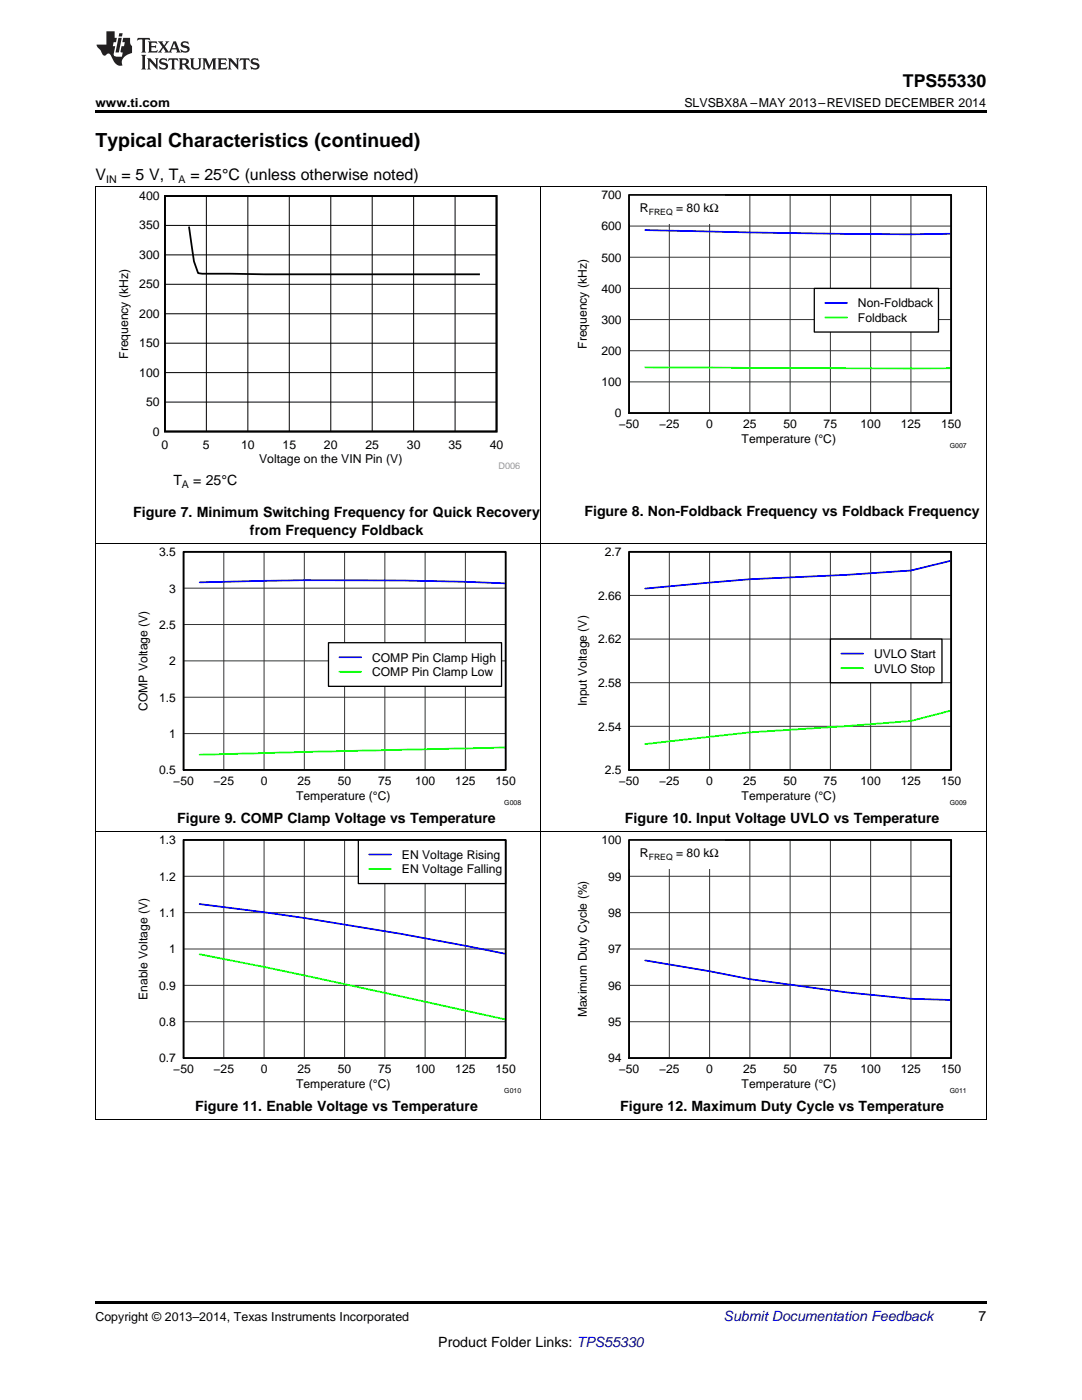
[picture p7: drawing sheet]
<svg xmlns="http://www.w3.org/2000/svg" width="216mm" height="279mm" viewBox="0 0 216 279" stroke-linecap="round" stroke-linejoin="round" font-family="sans-serif">
<path d="M19 223.4l.2 .1zM196.7 223.4l.1 .1zM19 259.7h177.8v.5h-177.8z" fill="#000"/>
<path d="M19.1 165.9v57.6M107.9 165.9v57.6M196.8 165.9v57.6M19 223.4h177.8" fill="none" stroke="#000" stroke-width=".2"/>
<path d="M36.6 167.6h64.3v43.6h-64.3z" fill="none" stroke="#000" stroke-width=".26"/>
<g fill="none" stroke="#333" stroke-width=".2">
<path d="M36.6 167.6h64.3v43.6h-64.3zM36.6 174.9h64.3M44.7 167.6v43.6M52.7 167.6v43.6M60.7 167.6v43.6M68.8 167.6v43.6M76.8 167.6v43.6M84.8 167.6v43.6M92.9 167.6v43.6M36.6 196.7h64.3M36.6 189.4h64.3M36.6 182.1h64.3"/>
<path d="M36.6 203.9h64.3"/>
</g>
<path d="M39.8 180.4a701.9 701.9 0 0 1 61.1 10" fill="none" stroke="#00f" stroke-width=".35"/>
<path d="M39.8 190.4a1886.6 1886.6 0 0 1 61.1 13.1" fill="none" stroke="#0f0" stroke-width=".35"/>
<path d="M71.5 167.6h29.4v8.7h-29.4z" fill="#fff"/>
<path d="M71.5 167.6h29.4v8.7h-29.4zM125.5 167.6h64.3v43.6h-64.3z" fill="none" stroke="#000" stroke-width=".26"/>
<path d="M73.7 170.5h4.3M128.7 191.7l12.9 2.1 8 1.6 19.3 2.6 12.9 1.3 8 .3" fill="none" stroke="#00f" stroke-width=".35"/>
<path d="M73.7 173.4h4.3" fill="none" stroke="#0f0" stroke-width=".35"/>
<path d="M36.6 167.6h64.3v43.6h-64.3z" fill="none" stroke="#000" stroke-width=".35"/>
<g fill="none" stroke="#333" stroke-width=".2">
<path d="M125.5 167.6h64.3v43.6h-64.3zM125.5 174.9h64.3M133.6 167.6v43.6M141.6 167.6v43.6M149.6 167.6v43.6M157.7 167.6v43.6M165.7 167.6v43.6M173.7 167.6v43.6M181.8 167.6v43.6M125.5 196.7h64.3M125.5 189.4h64.3M125.5 182.1h64.3"/>
<path d="M125.5 203.9h64.3"/>
</g>
<path d="M125.5 167.6h19v5.8h-19z" fill="#fff"/>
<path d="M125.5 167.6h64.3v43.6h-64.3z" fill="none" stroke="#000" stroke-width=".35"/>
<path d="M19.1 108.5v57.5M107.9 108.5v57.5M196.8 108.5v57.5M19 165.9h177.8" fill="none" stroke="#000" stroke-width=".2"/>
<path d="M36.6 110.1h64.3v43.6h-64.3z" fill="none" stroke="#000" stroke-width=".26"/>
<g fill="none" stroke="#333" stroke-width=".2">
<path d="M36.6 110.1h64.3v43.6h-64.3zM36.6 117.4h64.3M44.7 110.1v43.6M52.7 110.1v43.6M60.7 110.1v43.6M68.8 110.1v43.6M76.8 110.1v43.6M84.8 110.1v43.6M92.9 110.1v43.6M36.6 139.1h64.3M36.6 131.9h64.3M36.6 124.6h64.3"/>
<path d="M36.6 146.4h64.3"/>
</g>
<path d="M39.8 116.2a830.7 830.7 0 0 1 61.1 .2" fill="none" stroke="#00f" stroke-width=".35"/>
<path d="M100.9 149.2l-61.1 1.4" fill="none" stroke="#0f0" stroke-width=".35"/>
<path d="M65.5 128.3h34.6v8.7h-34.6z" fill="#fff"/>
<path d="M125.5 110.1h64.3v43.6h-64.3zM65.5 128.3h34.6v8.7h-34.6z" fill="none" stroke="#000" stroke-width=".26"/>
<path d="M189.8 111.9l-8 2-12.9 .8-19.3 .9-20.9 1.9M67.7 131.2h4.4" fill="none" stroke="#00f" stroke-width=".35"/>
<path d="M67.7 134.1h4.4M189.8 141.8l-8 2.1-12.9 1-19.3 1.3-20.9 2.3" fill="none" stroke="#0f0" stroke-width=".35"/>
<path d="M36.6 110.1h64.3v43.6h-64.3z" fill="none" stroke="#000" stroke-width=".35"/>
<path d="M125.5 110.1h64.3v43.6h-64.3zM125.5 118.8h64.3M133.6 110.1v43.6M141.6 110.1v43.6M149.6 110.1v43.6M157.7 110.1v43.6M165.7 110.1v43.6M173.7 110.1v43.6M181.8 110.1v43.6M125.5 136.2h64.3M125.5 127.5h64.3M125.5 145h64.3" fill="none" stroke="#333" stroke-width=".2"/>
<path d="M165.7 127.5h22.3v8.7h-22.3z" fill="#fff"/>
<path d="M165.7 127.5h22.3v8.7h-22.3z" fill="none" stroke="#000" stroke-width=".26"/>
<path d="M167.9 130.4h4.3" fill="none" stroke="#00f" stroke-width=".35"/>
<path d="M167.9 133.3h4.3" fill="none" stroke="#0f0" stroke-width=".35"/>
<path d="M125.5 110.1h64.3v43.6h-64.3z" fill="none" stroke="#000" stroke-width=".35"/>
<path d="M19.1 37.2v71.3M107.9 37.2v71.3M196.8 37.2v71.3M19 108.4h177.8" fill="none" stroke="#000" stroke-width=".2"/>
<path d="M23.2 38.2h80.6v55.4h-80.6z" fill-rule="evenodd" fill="#fff"/>
<path d="M32.9 39.1h66.2v47h-66.2zM37.7 45.2l1 7 .8 2.3 .9 .1 12.4 .1h43" fill="none" stroke="#000" stroke-width=".35"/>
<g fill="none" stroke="#000" stroke-width=".2">
<path d="M41.2 39.1v47M49.5 39.1v47M57.7 39.1v47M66 39.1v47M74.3 39.1v47M82.5 39.1v47M90.8 39.1v47M32.9 56.7h66.2M32.9 50.9h66.2M32.9 45h66.2M32.9 74.4h66.2M32.9 68.5h66.2"/>
<path d="M32.9 62.6h66.2M32.9 80.2h66.2"/>
</g>
<path d="M125.5 38.9h64.3v43.5h-64.3z" fill="none" stroke="#000" stroke-width=".26"/>
<g fill="none" stroke="#333" stroke-width=".2">
<path d="M125.5 38.9h64.3v43.5h-64.3zM133.6 38.9v43.5M141.6 38.9v43.5M149.6 38.9v43.5M157.7 38.9v43.5M165.7 38.9v43.5M173.7 38.9v43.5M181.8 38.9v43.5M125.5 57.6h64.3M125.5 51.3h64.3M125.5 45.1h64.3M125.5 76.2h64.3"/>
<path d="M125.5 70h64.3M125.5 63.8h64.3"/>
</g>
<path d="M128.7 45.9l12.9 .3a1261 1261 0 0 0 48.2 .4" fill="none" stroke="#00f" stroke-width=".35"/>
<path d="M128.7 73.3l61.1 .2" fill="none" stroke="#0f0" stroke-width=".35"/>
<path d="M162.5 57.6h24.8v8.7h-24.8z" fill="#fff"/>
<path d="M162.5 57.6h24.8v8.7h-24.8z" fill="none" stroke="#000" stroke-width=".26"/>
<path d="M164.7 60.5h4.3" fill="none" stroke="#00f" stroke-width=".35"/>
<path d="M164.7 63.4h4.3" fill="none" stroke="#0f0" stroke-width=".35"/>
<path d="M125.5 38.9h19v5.8h-19z" fill="#fff"/>
<path d="M125.5 38.9h64.3v43.5h-64.3z" fill="none" stroke="#000" stroke-width=".35"/>
<path d="M19 37.2h177.8" fill="none" stroke="#000" stroke-width=".2"/>
<path d="M19 22h177.8v.5h-177.8z" fill="#000"/>
<g fill="#231f20">
<path d="M27.5 7.6l-.1 .5 .4-.2h.6v.1v2.1l-.2 .4h1l-.3-.4v-2.1l.1-.1h.5l.5 .2-.2-.5zM29.5 8.3l.2 .3v1.5l-.2 .4h1.8l.2-.6a1.04 1.04 0 0 1-1.3 .2v-.7h.6l.3 .2v-.6l-.3 .2h-.6v-.6l.8-.1 .4 .3-.2-.5zM31.5 8.3l.9 1.1-.9 1.1h.8l-.2-.2 .5-.7 .4 .7-.2 .2h1.5l-.1-.2 .1-.4h.9l.1 .4-.2 .2h1l-.3-.3-.7-1.9h-.5l-.9 2-.8-1 .9-1h-.8l.1 .3-.3 .5-.4-.6 .2-.2zM34.7 8.6l.4 1h-.7zM36.3 8.4a.63 .63 0 0 0-.2 .7 .63 .63 0 0 0 .6 .4l.6 .2 .1 .2a.75 .75 0 0 1-.7 .4 .75 .75 0 0 1-.6-.5l.1 .7 .1-.1a1.11 1.11 0 0 0 1.5-.6 1.13 1.13 0 0 0-1.2-.8l-.1-.4a1.04 1.04 0 0 1 1.2 .2l-.2-.5-.1 .1-.5-.2zM28.2 10.9l.2 .4v2.2l-.2 .4h1l-.3-.4v-2.2l.3-.4zM29.3 11.6l.3 .4v1.5l-.3 .4h.8l-.2-.4v-1.3l1.5 1.7v-1.9l.2-.4h-.7l.2 .4v.9l-1.1-1.3zM32 11.8a.62 .62 0 0 0-.2 .7 .62 .62 0 0 0 .6 .4l.6 .1 .1 .3a.76 .76 0 0 1-.7 .3 .76 .76 0 0 1-.6-.4l.1 .7 .1-.1a1.11 1.11 0 0 0 1.5-.6 1.13 1.13 0 0 0-1.2-.8l-.1-.4a1.04 1.04 0 0 1 1.2 .2l-.2-.6-.1 .1-.5-.1zM33.7 11.6l-.2 .6a.61 .61 0 0 1 .8-.3v1.6l-.2 .4h.9l-.2-.4v-1.6a.63 .63 0 0 1 .8 .3l-.2-.6zM35.6 11.6l.3 .4v1.5l-.3 .4h1l-.2-.2v-.8l.5 .2a.76 .76 0 0 0 1.2 .7l-1-1a.58 .58 0 0 0 .6-.5 .58 .58 0 0 0-.5-.6zM36.4 11.9h.1a.45 .45 0 0 1 .5 .1 .45 .45 0 0 1 .1 .5l-.7 .2zM37.9 11.6l.2 .2a2.17 2.17 0 0 0 .3 1.9 .99 .99 0 0 0 1.6-.6v-1.1l.2-.4h-.7l.2 .2a1.92 1.92 0 0 1-.2 1.8 .6 .6 0 0 1-.9-.5v-1.1l.2-.4zM40.4 11.6l.2 .4v1.5l-.2 .4h.7l-.2-.4v-1.4l.8 1.8 .8-1.8v1.4l-.2 .4h.9l-.2-.4v-1.5l.2-.4h-.8l-.6 1.5-.6-1.5zM43.4 11.6l.2 .4v1.5l-.2 .4h1.8l.2-.6a1.04 1.04 0 0 1-1.3 .1v-.6h.5l.4 .2v-.6l-.4 .2h-.5v-.7h.8l.3 .3-.1-.6zM45.5 11.6l.2 .4v1.5l-.2 .4h.7l-.2-.4v-1.3l1.5 1.7v-1.9l.2-.4h-.7l.2 .4v.9l-1.1-1.3zM47.9 11.6l-.1 .6a.61 .61 0 0 1 .8-.3v1.6l-.3 .4h1l-.3-.4 .1-1.6a.63 .63 0 0 1 .7 .3l-.1-.6zM50.2 11.8a.62 .62 0 0 0-.2 .7 .62 .62 0 0 0 .6 .4l.6 .1 .2 .3a.76 .76 0 0 1-.8 .3 .76 .76 0 0 1-.6-.4l.1 .7 .2-.1a1.11 1.11 0 0 0 1.5-.6 1.13 1.13 0 0 0-1.3-.8l-.1-.4a1.04 1.04 0 0 1 1.2 .2l-.1-.6-.2 .1-.5-.1z"/>
<path d="M21.2 6.3v2.6h-1.9l.1 .4 .7 .9a.91 .91 0 0 0 1 .8 .56 .56 0 0 1 .5-.3 .56 .56 0 0 1 .5 .3l.4 .8a1.53 1.53 0 0 0 1.9 1.2 1.54 1.54 0 0 1 1-2.1l.9-.3v-1.4a1.52 1.52 0 0 1-.3-1.6h-1.4l-.2 .8h.5l-.2 .8h-.4l-.2 1v.2l.4 .1-.2 .8a1.93 1.93 0 0 1-1.6-.3l.3-1.8h-.5l.2-.8h.4l.2-.8h-.4v-1.3zM23.6 7.6l-.6 2.9h.7l.6-2.9zM23.8 6.6l-.1 .7h.6l.2-.7z"/>
</g>
<text font-size="3.9" x="19" y="29.3">Typical Characteristics (continued)</text>
<text font-size="3.5" x="180.2" y="17.3">TPS55330</text>
<g font-size="3.2">
<text x="19" y="36">V</text>
<text x="24.2" y="36">= 5 V, T</text>
<text x="38" y="36">= 25°C (unless otherwise noted)</text>
</g>
<g font-size="2.8">
<text x="34.6" y="96.8">T</text>
<text x="38.6" y="96.8">= 25°C</text>
<text x="26.6" y="103.2">Figure 7. Minimum Switching Frequency for Quick Recovery</text>
<text x="49.9" y="106.7">from Frequency Foldback</text>
<text x="116.6" y="103">Figure 8. Non-Foldback Frequency vs Foldback Frequency</text>
<text x="35.4" y="164.2">Figure 9. COMP Clamp Voltage vs Temperature</text>
<text x="124.7" y="164.2">Figure 10. Input Voltage UVLO vs Temperature</text>
<text x="38.9" y="221.7">Figure 11. Enable Voltage vs Temperature</text>
<text x="123.8" y="221.7">Figure 12. Maximum Duty Cycle vs Temperature</text>
<text x="195.3" y="263.6">7</text>
<text x="87.5" y="268.9">Product Folder Links: TPS55330</text>
</g>
<text font-size="2.8" fill="#0000c8" x="144.4" y="263.6">Submit Documentation Feedback</text>
<g font-size="2.5">
<text x="19" y="21.4">www.ti.com</text>
<text x="136.6" y="21.4">SLVSBX8A –MAY 2013–REVISED DECEMBER 2014</text>
<text x="19" y="263.6">Copyright © 2013–2014, Texas Instruments Incorporated</text>
</g>
<g font-size="2.4">
<text x="27.8" y="39.9">400</text>
<text x="120" y="39.8">700</text>
<text x="27.8" y="45.8">350</text>
<text x="120" y="46">600</text>
<text x="127.7" y="42.4">R</text>
<text x="134.9" y="42.4">= 80 kΩ</text>
<text x="27.8" y="51.7">300</text>
<text x="120" y="52.2">500</text>
<text x="27.8" y="57.5">250</text>
<text x="120" y="58.4">400</text>
<text x="27.8" y="63.4">200</text>
<text x="120" y="64.6">300</text>
<text x="171.2" y="61.3">Non-Foldback</text>
<text x="171.2" y="64.2">Foldback</text>
<text x="25.6" y="71.6" transform="rotate(-90 25.6 71.6)">Frequency (kHz)</text>
<text x="27.8" y="69.3">150</text>
<text x="117.1" y="69.6" transform="rotate(-90 117.1 69.6)">Frequency (kHz)</text>
<text x="120" y="70.9">200</text>
<text x="27.8" y="75.2">100</text>
<text x="120" y="77.1">100</text>
<text x="29.1" y="81">50</text>
<text x="122.7" y="83.3">0</text>
<text x="30.5" y="86.9">0</text>
<text x="32.2" y="89.7">0</text>
<text x="40.5" y="89.7">5</text>
<text x="48.1" y="89.7">10</text>
<text x="56.4" y="89.7">15</text>
<text x="64.7" y="89.7">20</text>
<text x="72.9" y="89.7">25</text>
<text x="81.2" y="89.7">30</text>
<text x="89.5" y="89.7">35</text>
<text x="97.7" y="89.7">40</text>
<text x="123.5" y="85.4">−50</text>
<text x="131.5" y="85.4">−25</text>
<text x="140.9" y="85.4">0</text>
<text x="148" y="88.4">Temperature (°C)</text>
<text x="148.3" y="85.4">25</text>
<text x="156.3" y="85.4">50</text>
<text x="164.4" y="85.4">75</text>
<text x="171.7" y="85.4">100</text>
<text x="179.7" y="85.4">125</text>
<text x="187.8" y="85.4">150</text>
<text x="51.7" y="92.5">Voltage on the VIN Pin (V)</text>
<text x="31.8" y="111">3.5</text>
<text x="120.7" y="111">2.7</text>
<text x="33.8" y="118.3">3</text>
<text x="119.3" y="119.7">2.66</text>
<text x="31.8" y="125.5">2.5</text>
<text x="119.3" y="128.4">2.62</text>
<text x="174.4" y="131.3">UVLO Start</text>
<text x="33.8" y="132.8">2</text>
<text x="74.3" y="132">COMP Pin Clamp High</text>
<text x="74.3" y="134.9">COMP Pin Clamp Low</text>
<text x="119.3" y="137.1">2.58</text>
<text x="174.4" y="134.2">UVLO Stop</text>
<text x="29.4" y="141.9" transform="rotate(-90 29.4 141.9)">COMP Voltage (V)</text>
<text x="31.8" y="140">1.5</text>
<text x="117.1" y="141" transform="rotate(-90 117.1 141)">Input Voltage (V)</text>
<text x="33.8" y="147.3">1</text>
<text x="119.3" y="145.8">2.54</text>
<text x="31.8" y="154.5">0.5</text>
<text x="120.7" y="154.5">2.5</text>
<text x="34.6" y="156.6">−50</text>
<text x="42.6" y="156.6">−25</text>
<text x="52" y="156.6">0</text>
<text x="59.1" y="159.6">Temperature (°C)</text>
<text x="59.4" y="156.6">25</text>
<text x="67.4" y="156.6">50</text>
<text x="75.5" y="156.6">75</text>
<text x="82.8" y="156.6">100</text>
<text x="90.8" y="156.6">125</text>
<text x="98.9" y="156.6">150</text>
<text x="123.5" y="156.6">−50</text>
<text x="131.5" y="156.6">−25</text>
<text x="140.9" y="156.6">0</text>
<text x="148" y="159.6">Temperature (°C)</text>
<text x="148.3" y="156.6">25</text>
<text x="156.3" y="156.6">50</text>
<text x="164.4" y="156.6">75</text>
<text x="171.7" y="156.6">100</text>
<text x="179.7" y="156.6">125</text>
<text x="187.8" y="156.6">150</text>
<text x="31.8" y="168.5">1.3</text>
<text x="80.2" y="171.4">EN Voltage Rising</text>
<text x="120" y="168.5">100</text>
<text x="127.7" y="171.1">R</text>
<text x="134.9" y="171.1">= 80 kΩ</text>
<text x="31.8" y="175.8">1.2</text>
<text x="80.2" y="174.3">EN Voltage Falling</text>
<text x="121.3" y="175.8">99</text>
<text x="31.8" y="183">1.1</text>
<text x="121.3" y="183">98</text>
<text x="33.8" y="190.3">1</text>
<text x="121.3" y="190.3">97</text>
<text x="31.8" y="197.5">0.9</text>
<text x="121.3" y="197.5">96</text>
<text x="29.4" y="199.5" transform="rotate(-90 29.4 199.5)">Enable Voltage (V)</text>
<text x="117.1" y="203" transform="rotate(-90 117.1 203)">Maximum Duty Cycle (%)</text>
<text x="31.8" y="204.8">0.8</text>
<text x="121.3" y="204.8">95</text>
<text x="31.8" y="212">0.7</text>
<text x="34.6" y="214.1">−50</text>
<text x="42.6" y="214.1">−25</text>
<text x="52" y="214.1">0</text>
<text x="59.4" y="214.1">25</text>
<text x="67.4" y="214.1">50</text>
<text x="75.5" y="214.1">75</text>
<text x="82.8" y="214.1">100</text>
<text x="90.8" y="214.1">125</text>
<text x="98.9" y="214.1">150</text>
<text x="121.3" y="212">94</text>
<text x="123.5" y="214.1">−50</text>
<text x="131.5" y="214.1">−25</text>
<text x="140.9" y="214.1">0</text>
<text x="148.3" y="214.1">25</text>
<text x="156.3" y="214.1">50</text>
<text x="164.4" y="214.1">75</text>
<text x="171.7" y="214.1">100</text>
<text x="179.7" y="214.1">125</text>
<text x="187.8" y="214.1">150</text>
<text x="59.1" y="217.1">Temperature (°C)</text>
<text x="148" y="217.1">Temperature (°C)</text>
</g>
<g font-size="2.1">
<text x="21.2" y="36.6">IN</text>
<text x="35.6" y="36.6">A</text>
<text x="36.3" y="97.4">A</text>
</g>
<text font-size="1.8" fill="#999" x="99.5" y="93.5">D006</text>
<g font-size="1.7">
<text x="129.4" y="42.8">FREQ</text>
<text x="129.4" y="171.6">FREQ</text>
</g>
<g font-size="1.4">
<text x="189.5" y="89.3">G007</text>
<text x="100.6" y="160.6">G008</text>
<text x="189.5" y="160.6">G009</text>
<text x="100.6" y="218.1">G010</text>
<text x="189.5" y="218.1">G011</text>
</g>
</svg>
